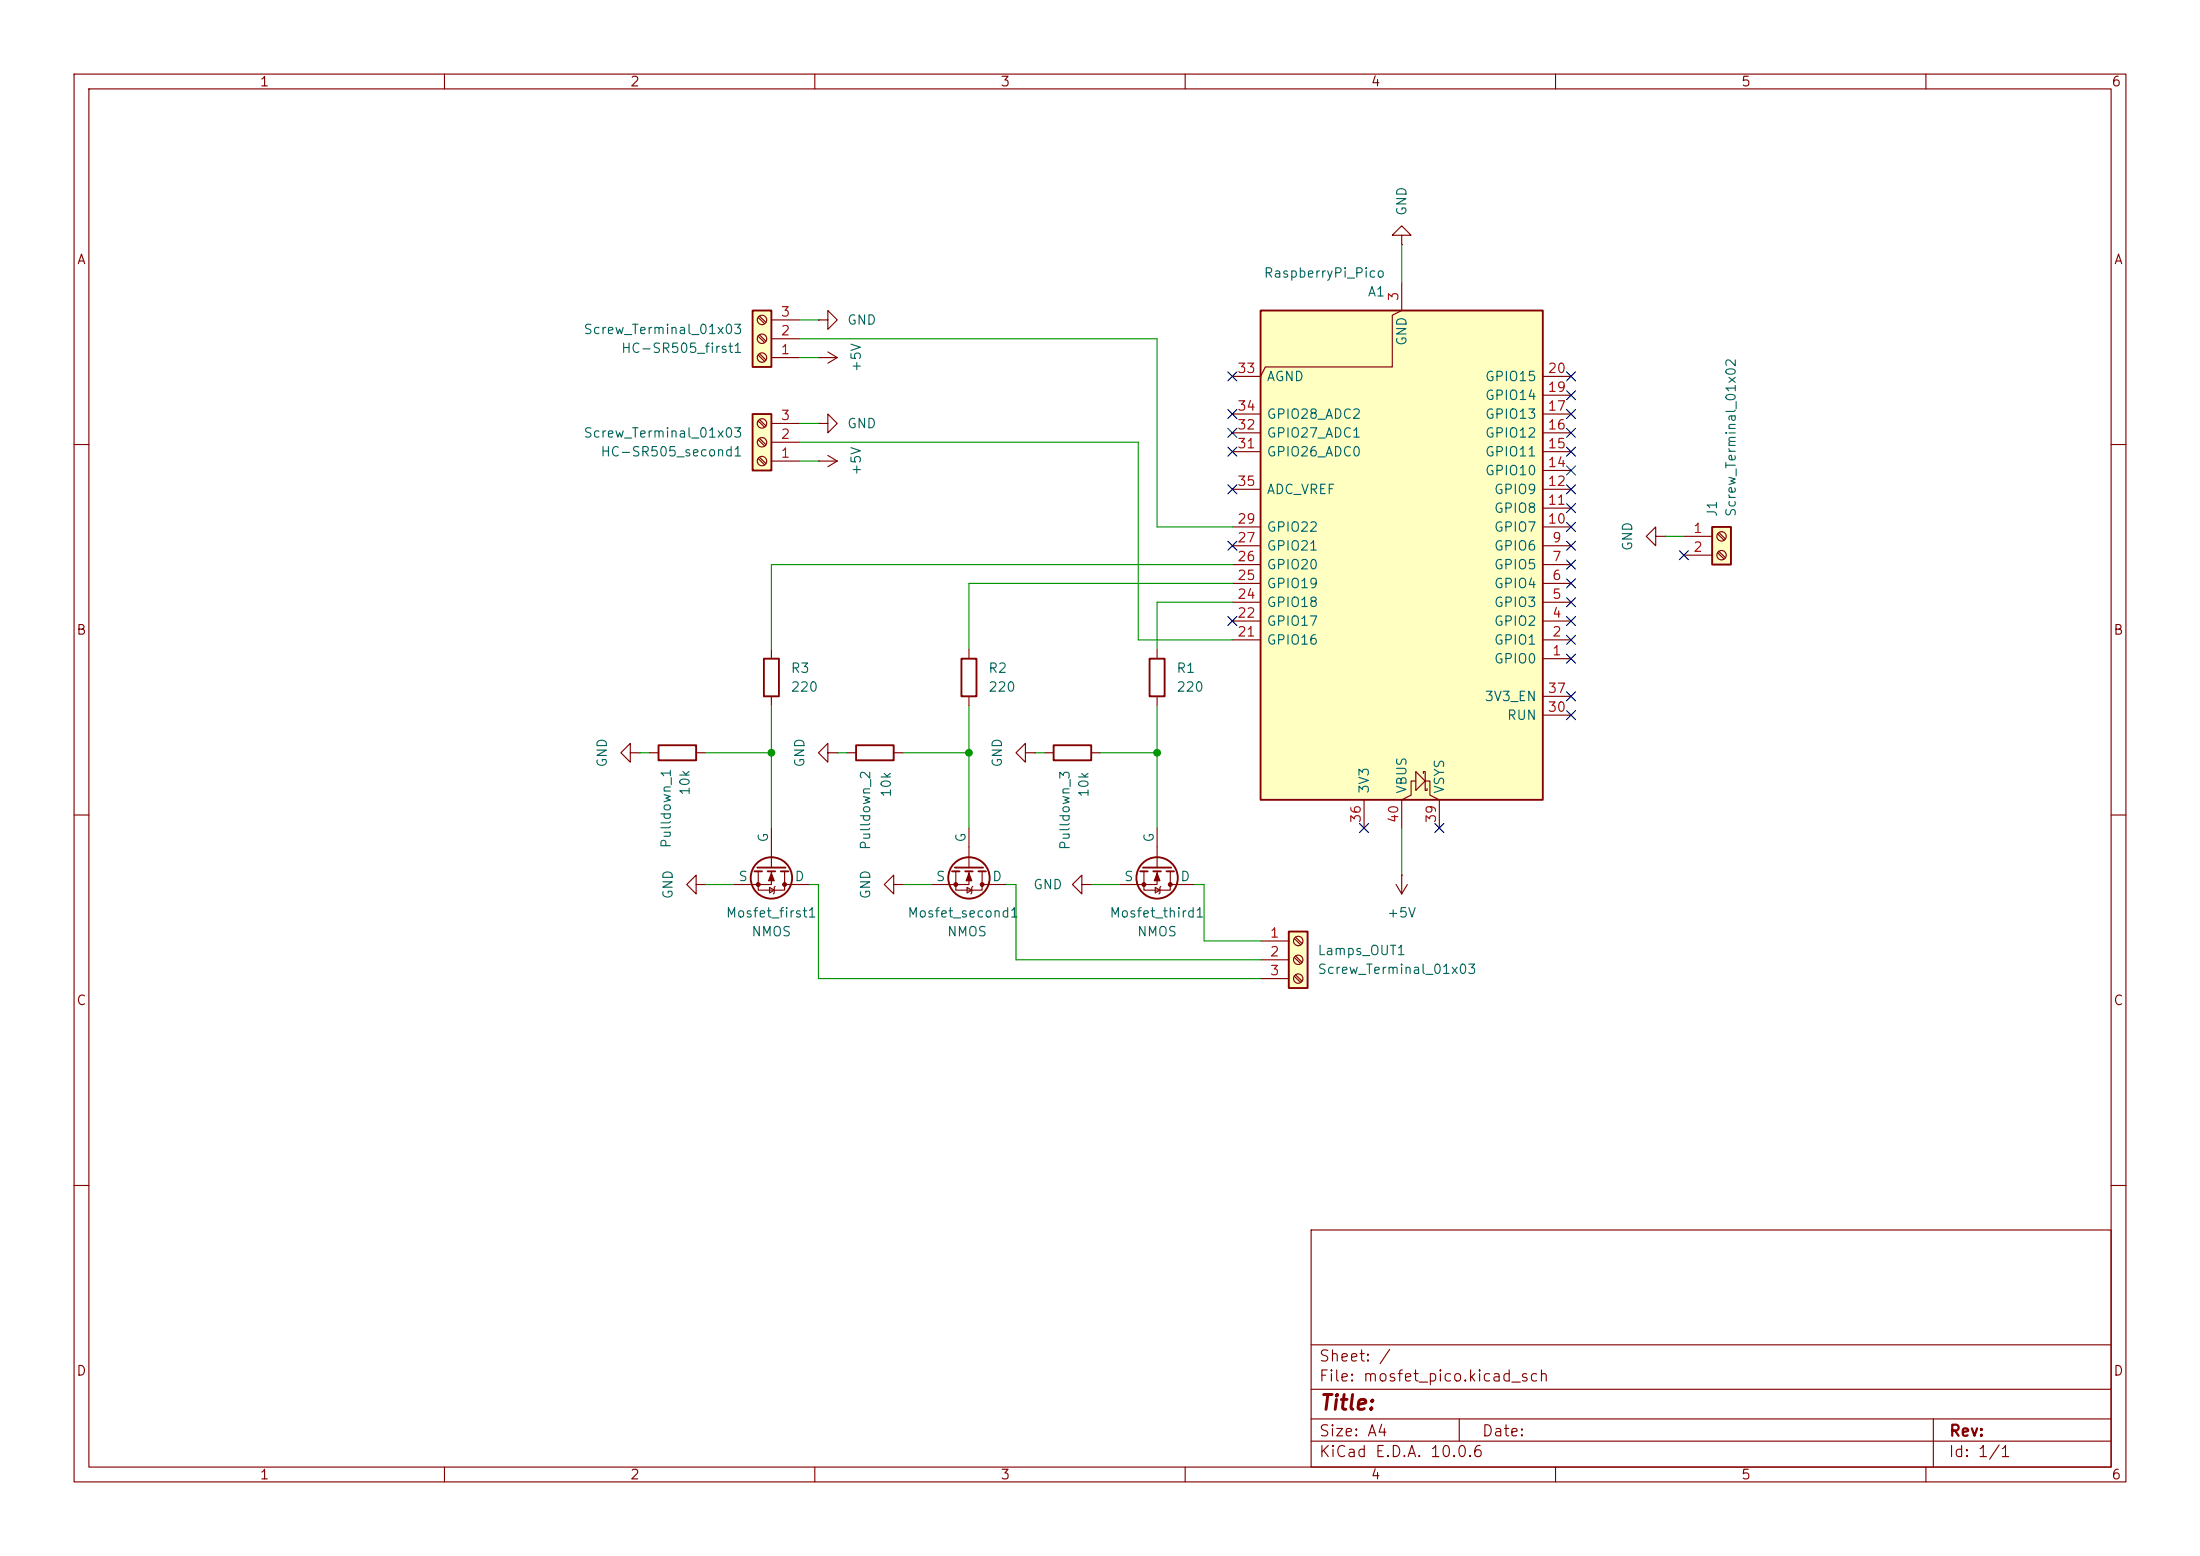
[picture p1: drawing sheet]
<svg xmlns="http://www.w3.org/2000/svg" width="297mm" height="210mm" viewBox="0 0 297 210" stroke-linecap="round" stroke-linejoin="round" font-family="sans-serif">
<g fill="none" stroke="#840000" stroke-width=".15">
<path d="M10 10h277v190h-277zM12 12h273v186h-273zM60 10v2M110 10v2M160 10v2M210 10v2M260 10v2M10 60h2M285 60h2M10 110h2M102.4 117.6v2.5h3.5v-2.5M103.9 119.8l.6 .3-.6 .4z"/>
<path d="M104.1 117.6v1.8h-5M104.1 111.8v5.3M104.6 119.6l-.1 .2v.7l-.1 .2M105.9 119.4h3.3M114.3 101.6h1.3M120.6 101.6h1.3M146 119.4v-1.3l-1.2 1.3 1.2 1.3v-1.3h1.3M147.3 119.4h.1M285 110h2M10 160h2M177 166h108v32h-108zM285 160h2"/>
<path d="M60 198v2M110 198v2M160 198v2M177 194.5h108M177 191.5h108M177 187.5h108M177 181.5h108M197 191.5v3M210 198v2M260 198v2M261 191.5v6.5"/>
</g>
<g fill="none" stroke="#840000" stroke-width=".25">
<path d="M101.9 117.6h1M102.2 117.1h3.8M103.6 117.6h1M105.4 117.6h1M115.6 100.6h5v2h-5z"/>
<circle cx="104.1" cy="118.5" r="2.79"/>
</g>
<g fill="#840000" stroke="#840000" stroke-width=".15">
<path d="M104.1 117.9l.4 1h-.7z"/>
<circle cx="105.9" cy="119.4" r=".25"/>
<circle cx="102.4" cy="119.4" r=".25"/>
</g>
<path d="M174 125.7h2.5v7.7h-2.5z" fill="#ffffc2"/>
<path d="M88.9 100.6h5.1v2h-5.1zM174 125.7h2.5v7.7h-2.5z" fill="none" stroke="#840000" stroke-width=".25"/>
<g fill="none" stroke="#840000" stroke-width=".15">
<path d="M87.6 101.6h1.3M94 101.6h1.2M111.8 101.6v-1.3l-1.3 1.3 1.3 1.3v-1.3h1.2M113 101.6h.1M188.5 119.4l.7 1.3M189.2 118.1h.1M189.2 118.1v2.6M190 119.4l-.8 1.3M170.2 127h3.8M170.2 129.5h3.8M170.2 132.1h3.8M174.7 126.7l.9 .8"/>
<path d="M174.7 129.2l.9 .8M174.7 131.7l.9 .9M174.9 126.5l.9 .8M174.9 129l.9 .9M174.9 131.6l.9 .8"/>
<circle cx="175.3" cy="127" r=".63"/>
<circle cx="175.3" cy="132.1" r=".63"/>
<circle cx="175.3" cy="129.5" r=".63"/>
</g>
<path d="M170.2 41.9h38.1v66.1h-38.1z" fill="#ffffc2"/>
<path d="M170.2 41.9h38.1v66.1h-38.1z" fill="none" stroke="#840000" stroke-width=".25"/>
<g fill="none" stroke="#840000" stroke-width=".15">
<path d="M189.2 38.1v3.8l-1.2 .6v7h-17.2l-.6 1.3h-3.8M166.4 58.4h3.8M166.4 55.9h3.8M208.3 58.4h3.8M208.3 55.9h3.8M208.3 53.3h3.8M208.3 50.8h3.8M166.4 78.7h3.8M166.4 76.2h3.8M166.4 73.7h3.8M166.4 71.1h3.8M166.4 66h3.8"/>
<path d="M166.4 61h3.8M208.3 78.7h3.8M208.3 76.2h3.8M208.3 73.7h3.8M208.3 71.1h3.8M208.3 68.6h3.8M208.3 66h3.8M208.3 63.5h3.8M208.3 61h3.8M223.5 72.4v-1.3l-1.3 1.3 1.3 1.3v-1.3h1.3M224.8 72.4h.1M166.4 86.4h3.8"/>
<path d="M166.4 83.8h3.8M166.4 81.3h3.8M208.3 88.9h3.8M208.3 86.4h3.8M208.3 83.8h3.8M208.3 81.3h3.8M208.3 96.5h3.8M208.3 94h3.8M184.1 108v3.8M191.1 104.1l1.3 1.3-1.3 1.3zM191.1 105.4h-.6v1.9l-1.3 .7v3.8M192.2 104.4v-.3h.2v2.6h.3v-.3"/>
<path d="M192.4 105.4h.6v1.9l1.3 .7v3.8"/>
</g>
<path d="M231.1 71.1h2.6v5.1h-2.6z" fill="#ffffc2"/>
<path d="M231.1 71.1h2.6v5.1h-2.6z" fill="none" stroke="#840000" stroke-width=".25"/>
<g fill="none" stroke="#840000" stroke-width=".15">
<path d="M110.5 48.3h.1M110.5 43.2h1.3v-1.3l1.2 1.3-1.2 1.3v-1.3M110.5 43.2h.1M110.5 57.2h1.3v-1.3l1.2 1.3-1.2 1.2v-1.2M110.5 57.2h.1M110.5 48.3h2.5M111.8 47.5l1.2 .8M113 48.3l-1.2 .7M227.3 72.4h3.8M227.3 74.9h3.8M231.9 72.1l.8 .8M231.9 74.6l.8 .8"/>
<path d="M232.1 71.9l.8 .8M232.1 74.4l.8 .9M94 119.4v-1.3l-1.3 1.3 1.3 1.3v-1.3h1.2M95.2 119.4h.1"/>
<circle cx="232.4" cy="74.9" r=".63"/>
<circle cx="232.4" cy="72.4" r=".63"/>
</g>
<path d="M101.6 55.9h2.5v7.6h-2.5z" fill="#ffffc2"/>
<path d="M101.6 55.9h2.5v7.6h-2.5zM103.1 88.9h2.1v5.1h-2.1zM129.8 88.9h2v5.1h-2zM155.2 88.9h2v5.1h-2z" fill="none" stroke="#840000" stroke-width=".25"/>
<g fill="none" stroke="#840000" stroke-width=".15">
<path d="M189.2 31.8h1.3l-1.3-1.3-1.2 1.3h1.2v1.2M189.2 33h.1M102.4 59.4l.8 .8M102.4 56.8l.8 .9M102.5 59.2l.9 .8M102.5 56.6l.9 .9M104.1 59.7h3.8M104.1 57.2h3.8M102.4 61.9l.8 .8M102.5 61.7l.9 .9M104.1 62.2h3.8M110.5 62.2h.1"/>
<path d="M110.5 62.2h2.5M111.8 61.5l1.2 .7M113 62.2l-1.2 .8M104.1 87.6v1.3M104.1 94v1.3M130.8 87.6v1.3M130.8 94v1.3M156.2 87.6v1.3M156.2 94v1.3M85.1 101.6v-1.3l-1.3 1.3 1.3 1.3v-1.3h1.3M86.4 101.6h.1"/>
<circle cx="102.9" cy="57.1" r=".63"/>
<circle cx="102.9" cy="59.7" r=".63"/>
<circle cx="102.9" cy="62.2" r=".63"/>
</g>
<path d="M101.6 41.9h2.5v7.6h-2.5z" fill="#ffffc2"/>
<g fill="none" stroke="#840000" stroke-width=".25">
<path d="M101.6 41.9h2.5v7.6h-2.5zM128.5 117.6h1M128.9 117.1h3.8M130.3 117.6h1M132.1 117.6h1M142.2 100.6h5.1v2h-5.1zM153.9 117.6h1M154.3 117.1h3.8M155.7 117.6h1M157.5 117.6h1"/>
<circle cx="130.8" cy="118.5" r="2.79"/>
<circle cx="156.2" cy="118.5" r="2.79"/>
</g>
<g fill="none" stroke="#840000" stroke-width=".15">
<path d="M102.4 47.9l.8 .9M102.4 45.4l.8 .8M102.4 42.8l.8 .9M102.5 47.8l.9 .8M102.5 45.2l.9 .9M102.5 42.7l.9 .8M104.1 48.3h3.8M104.1 45.7h3.8M104.1 43.2h3.8M120.6 119.4v-1.3l-1.2 1.3 1.2 1.3v-1.3h1.3M121.9 119.4h.1M129 117.6v2.5h3.6v-2.5"/>
<path d="M130.6 119.8l.6 .3-.6 .4zM130.8 117.6v1.8h-5.1M130.8 111.8v5.3M131.3 119.6l-.1 .2v.7l-.1 .2M132.6 119.4h3.3M138.4 101.6v-1.3l-1.2 1.3 1.2 1.3v-1.3h1.3M139.7 101.6h.1M141 101.6h1.2M147.3 101.6h1.3M154.4 117.6v2.5h3.6v-2.5M156 119.8l.6 .3-.6 .4zM156.2 117.6v1.8h-5.1"/>
<path d="M156.2 111.8v5.3M156.7 119.6l-.1 .2v.7l-.1 .2M158 119.4h3.3"/>
<circle cx="102.9" cy="43.2" r=".63"/>
<circle cx="102.9" cy="45.7" r=".63"/>
<circle cx="102.9" cy="48.3" r=".63"/>
</g>
<g fill="#840000" stroke="#840000" stroke-width=".15">
<path d="M130.8 117.9l.4 1h-.8z"/>
<path d="M156.2 117.9l.4 1h-.8z"/>
<circle cx="132.6" cy="119.4" r=".25"/>
<circle cx="129" cy="119.4" r=".25"/>
<circle cx="158" cy="119.4" r=".25"/>
<circle cx="154.4" cy="119.4" r=".25"/>
</g>
<g fill="none" stroke="#009600" stroke-width=".15">
<path d="M189.2 33v5.1M107.9 45.7h48.3v25.4h10.2M107.9 43.2h2.6M107.9 57.2h2.6M107.9 48.3h2.6M107.9 59.7h45.8v26.7h12.7M107.9 62.2h2.6M166.4 76.2h-62.3v11.4M166.4 78.7h-35.6v8.9M224.8 72.4h2.5M104.1 95.3v16.5M130.8 95.3v16.5"/>
<path d="M156.2 95.3v16.5M166.4 81.3h-10.2v6.3M86.4 101.6h1.2M95.2 119.4h3.9M95.2 101.6h8.9M109.2 119.4h1.3v12.7h59.7M113 101.6h1.3M121.9 119.4h3.8M121.9 101.6h8.9M135.9 119.4h1.3v10.1h33M139.7 101.6h1.3M147.3 119.4h3.8"/>
<path d="M148.6 101.6h7.6M161.3 119.4h1.3v7.6h7.6M189.2 111.8v6.3"/>
</g>
<g fill="none" stroke="#000084" stroke-width=".15">
<path d="M165.8 55.3l1.2 1.2M165.8 57.8l1.2 1.2M165.8 50.2l1.2 1.2M167 55.3l-1.2 1.2M167 57.8l-1.2 1.2M167 50.2l-1.2 1.2M211.5 55.3l1.2 1.2M211.5 57.8l1.2 1.2M211.5 50.2l1.2 1.2M211.5 52.7l1.2 1.2M212.7 55.3l-1.2 1.2M212.7 57.8l-1.2 1.2"/>
<path d="M212.7 50.2l-1.2 1.2M212.7 52.7l-1.2 1.2M165.8 60.4l1.2 1.2M165.8 65.4l1.2 1.2M165.8 73.1l1.2 1.2M167 60.4l-1.2 1.2M167 65.4l-1.2 1.2M167 73.1l-1.2 1.2M211.5 62.9l1.2 1.2M211.5 70.5l1.2 1.2M211.5 75.6l1.2 1.2M211.5 78.1l1.2 1.2"/>
<path d="M211.5 73.1l1.2 1.2M211.5 68l1.2 1.2M211.5 60.4l1.2 1.2M211.5 65.4l1.2 1.2M212.7 62.9l-1.2 1.2M212.7 70.5l-1.2 1.2M212.7 75.6l-1.2 1.2M212.7 78.1l-1.2 1.2M212.7 73.1l-1.2 1.2M212.7 68l-1.2 1.2M212.7 60.4l-1.2 1.2M212.7 65.4l-1.2 1.2"/>
<path d="M226.7 74.3l1.2 1.2M227.9 74.3l-1.2 1.2M165.8 83.2l1.2 1.2M167 83.2l-1.2 1.2M211.5 93.4l1.2 1.2M211.5 80.7l1.2 1.2M211.5 83.2l1.2 1.2M211.5 95.9l1.2 1.2M211.5 85.8l1.2 1.2M211.5 88.3l1.2 1.2M212.7 93.4l-1.2 1.2M212.7 83.2l-1.2 1.2"/>
<path d="M212.7 80.7l-1.2 1.2M212.7 95.9l-1.2 1.2M212.7 85.8l-1.2 1.2M212.7 88.3l-1.2 1.2M183.5 111.2l1.3 1.2M184.8 111.2l-1.3 1.2M193.7 111.2l1.2 1.2M194.9 111.2l-1.2 1.2"/>
</g>
<g fill="#009600" stroke="#009600" stroke-width=".14">
<circle cx="130.8" cy="101.6" r=".46"/>
<circle cx="104.1" cy="101.6" r=".46"/>
<circle cx="156.2" cy="101.6" r=".46"/>
</g>
<text font-size="2" fill="#840000" x="178" y="190.8">Title:</text>
<g font-size="1.5" fill="#840000">
<text x="178" y="184.1">Sheet: /</text>
<text x="178" y="186.8">File: mosfet_pico.kicad_sch</text>
<text x="178" y="197">KiCad E.D.A. 10.0.6</text>
<text x="178" y="194.2">Size: A4</text>
<text x="200" y="194.2">Date:</text>
<text x="263" y="197">Id: 1/1</text>
<text x="263" y="194.2">Rev:</text>
</g>
<g font-size="1.3" fill="#840000">
<text x="35" y="12">1</text>
<text x="85" y="12">2</text>
<text x="135" y="12">3</text>
<text x="185" y="12">4</text>
<text x="235" y="12">5</text>
<text x="285" y="12">6</text>
<text x="10.3" y="36">A</text>
<text x="285.3" y="36">A</text>
<text x="10.2" y="86">B</text>
<text x="285.2" y="86">B</text>
<text x="10.2" y="136">C</text>
<text x="285.2" y="136">C</text>
<text x="10.2" y="186">D</text>
<text x="285.2" y="186">D</text>
<text x="35" y="200">1</text>
<text x="85" y="200">2</text>
<text x="135" y="200">3</text>
<text x="185" y="200">4</text>
<text x="235" y="200">5</text>
<text x="285" y="200">6</text>
</g>
<g font-size="1.3" fill="#006464">
<text x="190.2" y="29.2" transform="rotate(-90 190.2 29.2)">GND</text>
<text x="170.5" y="37.8">RaspberryPi_Pico</text>
<text x="184.6" y="40.3">A1</text>
<text x="78.7" y="45.4">Screw_Terminal_01x03</text>
<text x="83.8" y="48">HC-SR505_first1</text>
<text x="114.3" y="44.1">GND</text>
<text x="190.2" y="46.8" transform="rotate(-90 190.2 46.8)">GND</text>
<text x="116.5" y="50.3" transform="rotate(-90 116.5 50.3)">+5V</text>
<text x="170.9" y="51.8">AGND</text>
<text x="200.4" y="51.8">GPIO15</text>
<text x="78.7" y="59.4">Screw_Terminal_01x03</text>
<text x="114.3" y="58.1">GND</text>
<text x="170.9" y="59.4">GPIO27_ADC1</text>
<text x="170.9" y="56.8">GPIO28_ADC2</text>
<text x="200.4" y="59.4">GPIO12</text>
<text x="200.4" y="56.8">GPIO13</text>
<text x="200.4" y="54.3">GPIO14</text>
<text x="81" y="61.9">HC-SR505_second1</text>
<text x="116.5" y="64.3" transform="rotate(-90 116.5 64.3)">+5V</text>
<text x="170.9" y="61.9">GPIO26_ADC0</text>
<text x="200.4" y="64.5">GPIO10</text>
<text x="200.4" y="61.9">GPIO11</text>
<text x="170.9" y="67">ADC_VREF</text>
<text x="201.6" y="69.5">GPIO8</text>
<text x="201.6" y="67">GPIO9</text>
<text x="232.1" y="69.9" transform="rotate(-90 232.1 69.9)">J1</text>
<text x="234.6" y="69.9" transform="rotate(-90 234.6 69.9)">Screw_Terminal_01x02</text>
<text x="170.9" y="77.2">GPIO20</text>
<text x="170.9" y="74.6">GPIO21</text>
<text x="170.9" y="72.1">GPIO22</text>
<text x="201.6" y="77.2">GPIO5</text>
<text x="201.6" y="74.6">GPIO6</text>
<text x="201.6" y="72.1">GPIO7</text>
<text x="220.7" y="74.5" transform="rotate(-90 220.7 74.5)">GND</text>
<text x="170.9" y="82.2">GPIO18</text>
<text x="170.9" y="79.7">GPIO19</text>
<text x="201.6" y="82.2">GPIO3</text>
<text x="201.6" y="79.7">GPIO4</text>
<text x="170.9" y="87.3">GPIO16</text>
<text x="170.9" y="84.8">GPIO17</text>
<text x="201.6" y="89.9">GPIO0</text>
<text x="201.6" y="87.3">GPIO1</text>
<text x="201.6" y="84.8">GPIO2</text>
<text x="106.7" y="91.1">R3</text>
<text x="106.7" y="93.7">220</text>
<text x="133.3" y="91.1">R2</text>
<text x="133.3" y="93.7">220</text>
<text x="158.7" y="91.1">R1</text>
<text x="158.7" y="93.7">220</text>
<text x="200.3" y="94.9">3V3_EN</text>
<text x="203.4" y="97.5">RUN</text>
<text x="82.2" y="103.7" transform="rotate(-90 82.2 103.7)">GND</text>
<text x="93.4" y="107.5" transform="rotate(-90 93.4 107.5)">10k</text>
<text x="108.9" y="103.7" transform="rotate(-90 108.9 103.7)">GND</text>
<text x="120.6" y="107.7" transform="rotate(-90 120.6 107.7)">10k</text>
<text x="135.6" y="103.7" transform="rotate(-90 135.6 103.7)">GND</text>
<text x="147.3" y="107.7" transform="rotate(-90 147.3 107.7)">10k</text>
<text x="185.1" y="107.2" transform="rotate(-90 185.1 107.2)">3V3</text>
<text x="190.2" y="107.2" transform="rotate(-90 190.2 107.2)">VBUS</text>
<text x="195.3" y="107.2" transform="rotate(-90 195.3 107.2)">VSYS</text>
<text x="104" y="113.8" transform="rotate(-90 104 113.8)">G</text>
<text x="130.7" y="113.8" transform="rotate(-90 130.7 113.8)">G</text>
<text x="156.1" y="113.8" transform="rotate(-90 156.1 113.8)">G</text>
<text x="90.9" y="114.6" transform="rotate(-90 90.9 114.6)">Pulldown_1</text>
<text x="99.6" y="119.2">S</text>
<text x="107.2" y="119.2">D</text>
<text x="117.8" y="114.8" transform="rotate(-90 117.8 114.8)">Pulldown_2</text>
<text x="126.3" y="119.2">S</text>
<text x="133.9" y="119.2">D</text>
<text x="144.7" y="114.8" transform="rotate(-90 144.7 114.8)">Pulldown_3</text>
<text x="151.7" y="119.2">S</text>
<text x="159.3" y="119.2">D</text>
<text x="91.1" y="121.4" transform="rotate(-90 91.1 121.4)">GND</text>
<text x="97.9" y="124.2">Mosfet_first1</text>
<text x="117.8" y="121.4" transform="rotate(-90 117.8 121.4)">GND</text>
<text x="122.4" y="124.2">Mosfet_second1</text>
<text x="139.4" y="120.3">GND</text>
<text x="149.7" y="124.2">Mosfet_third1</text>
<text x="187.2" y="124.2">+5V</text>
<text x="101.4" y="126.7">NMOS</text>
<text x="127.8" y="126.7">NMOS</text>
<text x="153.4" y="126.7">NMOS</text>
<text x="177.8" y="129.2">Lamps_OUT1</text>
<text x="177.8" y="131.8">Screw_Terminal_01x03</text>
</g>
<g font-size="1.3" fill="#a90000">
<text x="189.1" y="40.7" transform="rotate(-90 189.1 40.7)">3</text>
<text x="105.3" y="45.6">2</text>
<text x="105.3" y="43">3</text>
<text x="105.3" y="48.1">1</text>
<text x="166.9" y="50.7">33</text>
<text x="208.8" y="53.2">19</text>
<text x="208.8" y="50.7">20</text>
<text x="105.3" y="59.6">2</text>
<text x="105.3" y="57">3</text>
<text x="166.9" y="58.3">32</text>
<text x="166.9" y="55.7">34</text>
<text x="208.8" y="58.3">16</text>
<text x="208.8" y="55.7">17</text>
<text x="105.3" y="62.1">1</text>
<text x="166.9" y="60.8">31</text>
<text x="166.9" y="65.9">35</text>
<text x="208.8" y="65.9">12</text>
<text x="208.8" y="63.4">14</text>
<text x="208.8" y="60.8">15</text>
<text x="166.9" y="71">29</text>
<text x="208.8" y="71">10</text>
<text x="208.8" y="68.4">11</text>
<text x="166.9" y="76.1">26</text>
<text x="166.9" y="73.5">27</text>
<text x="209.5" y="76.1">7</text>
<text x="209.5" y="73.5">9</text>
<text x="228.5" y="72.3">1</text>
<text x="228.5" y="74.8">2</text>
<text x="166.9" y="83.7">22</text>
<text x="166.9" y="81.1">24</text>
<text x="166.9" y="78.6">25</text>
<text x="209.5" y="83.7">4</text>
<text x="209.5" y="81.1">5</text>
<text x="209.5" y="78.6">6</text>
<text x="166.9" y="86.2">21</text>
<text x="209.5" y="88.8">1</text>
<text x="209.5" y="86.2">2</text>
<text x="208.8" y="93.8">37</text>
<text x="208.8" y="96.4">30</text>
<text x="184" y="111.2" transform="rotate(-90 184 111.2)">36</text>
<text x="189.1" y="111.2" transform="rotate(-90 189.1 111.2)">40</text>
<text x="194.2" y="111.2" transform="rotate(-90 194.2 111.2)">39</text>
<text x="171.4" y="126.9">1</text>
<text x="171.4" y="129.4">2</text>
<text x="171.4" y="131.9">3</text>
</g>
</svg>
